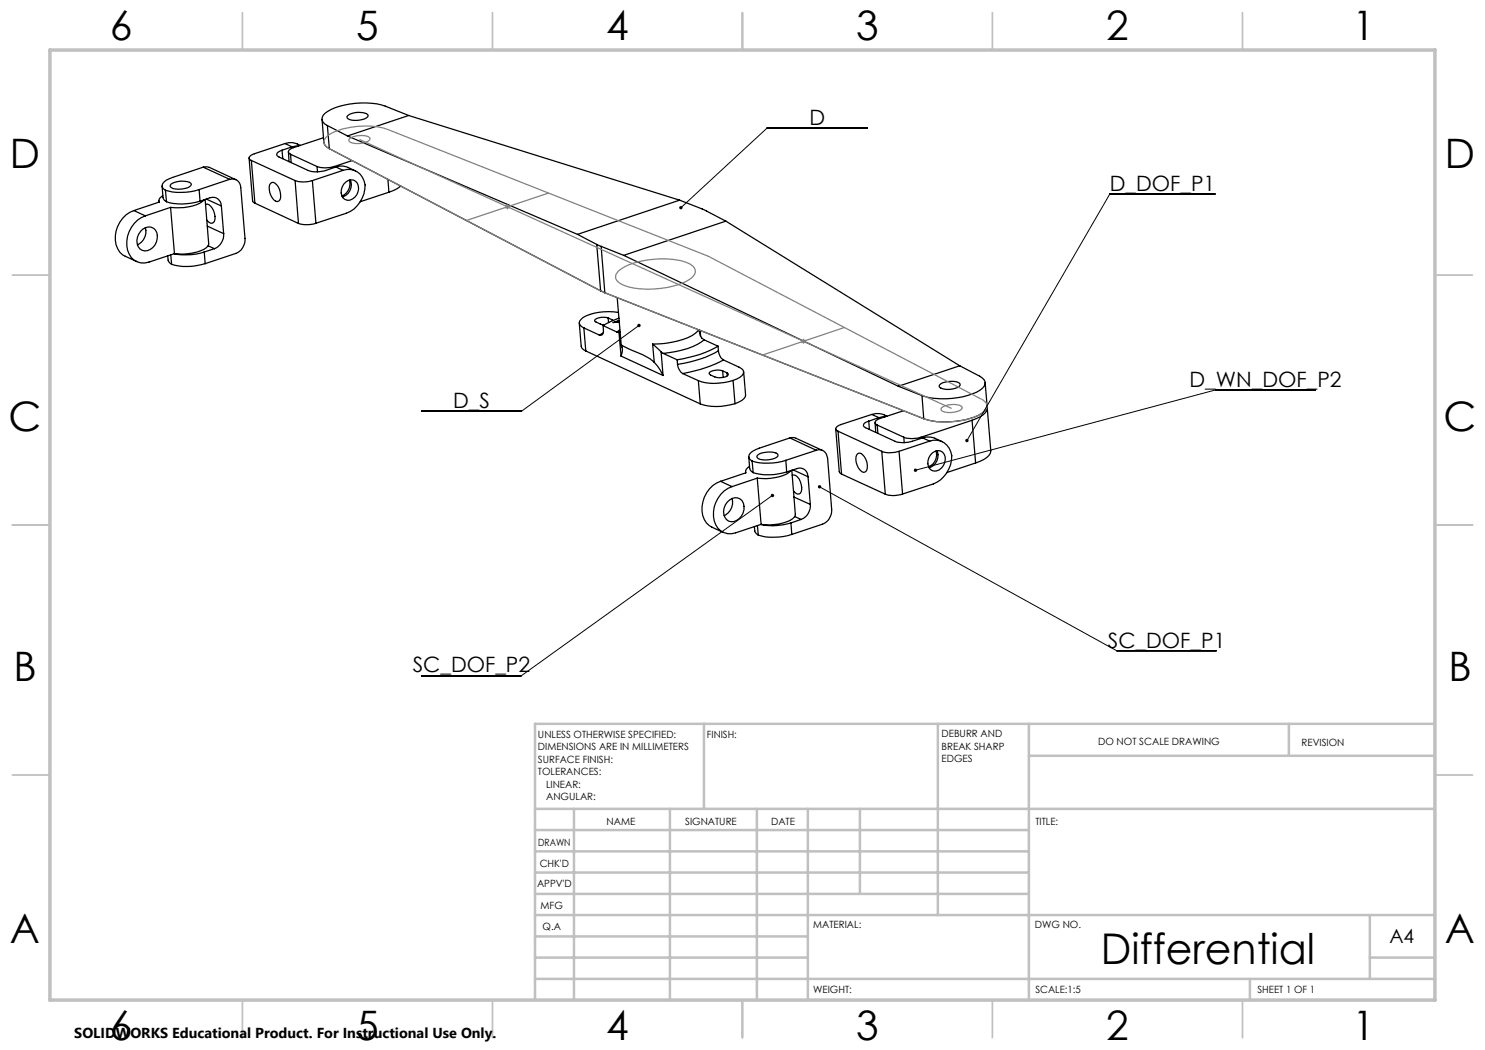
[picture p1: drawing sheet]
<svg xmlns="http://www.w3.org/2000/svg" width="297mm" height="210mm" viewBox="0 0 297 210" stroke-linecap="round" stroke-linejoin="round" font-family="sans-serif">
<g fill="none" stroke="#000" stroke-width=".25">
<path d="M32.4 37.2l.2 2.3 .3 .6 .4 .2M32.6 39.1a1.11 1.11 0 0 0-.8 1.3M33.1 38.1l.2 2.2M34.2 36.8a4.1 4.1 0 0 1 4-.2l.1 .3a2.6 2.6 0 0 1-2.6 .9 1.91 1.91 0 0 1-1.7-.5zM39.8 37.9a11.8 11.8 0 0 1-6.7 .2M39.8 37.9l.2 2.3M40.6 33.4l-6.1 2.1a2.74 2.74 0 0 0-2.1 1.6l.1 .4 .6 .6M40.6 33.4l1.3 .1 5.3 2.4M40.6 33.4l5.3 2.5M40.8 40a6.6 6.6 0 0 1-5 1.5h-1.7M41 39.9l.7 8.8a1.42 1.42 0 0 1-1 1.2l-2.2 .7a10.2 10.2 0 0 1-3.6 .1M41.3 39.8l3 1.4"/>
<path d="M45.9 35.9a1.67 1.67 0 0 1 2.3 1.6l.8 10.2a3 3 0 0 1-1.8 3l-6.2 2M45.9 35.9l-6.1 2M49.8 31.6l.7 8.6 .5 .4M50.3 32.1l8.7 4M50.3 32.1l.7 8.5M54.1 36.7l.3-.2a1.58 1.58 0 0 1 1.5 1.4 2.49 2.49 0 0 1-.1 2.3 .99 .99 0 0 1-1.3-.6 2.86 2.86 0 0 1-.4-2.9zM56.4 30l-.4 .2a.78 .78 0 0 0-.6 .9l6.3 3a5.4 5.4 0 0 0 3.4 0l2.1-.7M56.4 30l.2 1.7M57 28.7l-6.8 2.4a.52 .52 0 0 0-.4 .5 .52 .52 0 0 0 .5 .5M57 28.7a3.5 3.5 0 0 1 3 .4M57 28.7l1.4 .7M57.7 30.4l.1 1.9"/>
<path d="M58.1 30.9l5.3 2.4M58.1 30.9l.1 1.6M58.4 29.4l-2 .6M59 36.1a5.4 5.4 0 0 0 3.5 0M59 36.1l.7 8.6M59.7 29.2l-1.3 .2M62.5 36.1l.7 8.6M63.4 33.3a5.5 5.5 0 0 0 3.5 0M63.4 33.3l.1 1.1M64.4 23.9l.4 4.6a1.67 1.67 0 0 0 1.1 1.2M64.7 27.5l-6.4 2.2a.77 .77 0 0 0-.6 .8l.4 .4M65.5 25.1l.4 4.6"/>
<path d="M65.5 25.1l4 2.1M65.9 29.7l54.2 28.5M66.9 33.3v.2M67.2 33.4a3.1 3.1 0 0 1 2.4 .1l1.5 .7M67.2 33.4l1.4 .7M68.6 34.1a3.3 3.3 0 0 1 4.4 3.8 6 6 0 0 1-3.7 4.7l-6.1 2.1M68.6 34.1l-6.1 2M68.8 36.8a1.57 1.57 0 0 1 1.8-.8 1.57 1.57 0 0 1 1.1 1.7 2.35 2.35 0 0 1-2.2 2.4 1.8 1.8 0 0 1-1.1-2.7zM69.5 27.2l46 19.7M69.6 23.1a4 4 0 0 1 3.9-.2l.1 .2a2.49 2.49 0 0 1-2.5 1 1.47 1.47 0 0 1-1.7-.8zM69.8 36a2.51 2.51 0 0 1-1.4 3.2M70 36a2.43 2.43 0 0 1-1.5 3.4"/>
<path d="M70.4 32.1l-3.5 1.2M77.6 35.9l.2 2.5M77.8 38.4l-5.8 1.9M80.2 37.2a5.9 5.9 0 0 1-2.4 1.2M81.7 23.1l-4.7-1.9a15.6 15.6 0 0 0-11.5 1.1 1.44 1.44 0 0 0-1.1 1.4 1.44 1.44 0 0 0 1.1 1.4M81.7 23.1l-12.2 4.1M81.7 23.1l54.2 16.9M26.8 42.1a5.7 5.7 0 0 0-2.8 8.3l.5 .6 2.8 1.3M26.8 42.1l2.3 1.1M28.1 46.3a1.83 1.83 0 0 1 2.3-.8 1.83 1.83 0 0 1 1 2.3 2.5 2.5 0 0 1-3 2.3 2.41 2.41 0 0 1-.3-3.8zM29.1 43.2a5.7 5.7 0 0 0-2.9 8.3 3.2 3.2 0 0 0 3.6 .9l5.1-1.7M29.1 45.5a2.95 2.95 0 0 1-1.6 3.5"/>
<path d="M31.8 40.2v.2M31.8 40.4l-5 1.7M33.5 51.2a1.53 1.53 0 0 0 .8 1.7M34.1 41.5l-5 1.7M34.1 41.5l.8 9.2M34.1 51l.2 1.9M40 40.2a11.3 11.3 0 0 1-6.7 .1M40 40.2l2.1-.7a1.7 1.7 0 0 1 2.2 1.7M40.9 50.4a12.1 12.1 0 0 1-6.1 .4M40.9 50.4l.1 2.3M41 52.7a11.7 11.7 0 0 1-6.7 .2M41.1 40.9h.1a1.14 1.14 0 0 1 1.2 .7 2.65 2.65 0 0 1 .3 2.9 .95 .95 0 0 1-1.4-.5"/>
<path d="M41.5 45.2l3.2 1.5M41.6 49.2l1.3 .5M42.9 49.7l-2 .7M44.3 41.2l.4 5.5M44.7 46.7a3 3 0 0 1-1.8 3M51 40.6l8.7 4.1M63.2 44.7a5.9 5.9 0 0 1-3.5 0M115.5 46.9l3.8 2M119.3 48.9l.9 .4M119.3 48.9l.8 9.3M120.1 58.2l.9 .4M120.2 49.3l.8 9.3"/>
<path d="M120.2 49.3l4.5 1.8M121 58.6l63.7 25.1M123.4 59.5l.8 9.5 2.3 1.1a13.1 13.1 0 0 1 4.3 2.4M124.7 51.1l55 26.1M135.9 40l4.9 1.9 4.4 2.3M135.9 40l-20.4 6.9M145.2 44.2l-20.5 6.9M145.2 44.2l46.7 29M115.9 64.6l.3 4.6 .1 .4 .9 .6M116.8 65.6l.4 4.6M116.8 65.6l3.1 1.4M117.2 70.2l22.9 10.6"/>
<path d="M120.5 66.6l-.6 .4M120.6 65.1a1.82 1.82 0 0 1-.2 1.9h-.5M120.6 65.1l2.8 1.3M121.6 63.6l-1.3-.1a1.76 1.76 0 0 0-1.4 .6 1.86 1.86 0 0 0 1.5 .8l.5 .1M121.6 63.6l.9 .4M121.6 63.6l.1 .9M122.5 64l.1 .1M122.5 64v.1M122.9 64.4h.1M123.4 66.4l.4 .1M123.7 62.5a11.9 11.9 0 0 0-7.1 1 1.04 1.04 0 0 0-.3 1.8l.5 .3M123.8 63.6l-3.2 1.5"/>
<path d="M123.8 66.5l.4 4.7M123.8 64.3l-.9 .1M123.9 64.4l-1.3 .1 1.2-.4-.9 .3M123.9 64.4h-.9M123.9 64.3l-.9 .1M123.9 66l-.5 .4M124 66.4l-.2 .1M124.2 71.2l8.4 3.9M124.2 69.1a2.22 2.22 0 0 1 0 2.1M130.5 68.8l1.7 1.6M130.5 68.8l.3 3.7M130.8 72.5l.7 .7 1.1 1.9"/>
<path d="M132.2 70.4l.4 4.7M132.2 70.4l.4 .3M132.6 70.7l2.8 1.3M135.4 72l.1 .9M135.5 72.9v.2a2.59 2.59 0 0 0 1 1.6M136.5 74.7l3.2 1.4M139.7 76.1l.4 4.7M139.7 66a6.9 6.9 0 0 1-4.2 2.2 18.7 18.7 0 0 1-5 .6M139.8 66a2.09 2.09 0 0 0 1 2M139.9 66v.5M140.1 66.1v1.2M140.8 68a15.3 15.3 0 0 1-8.2 2.7"/>
<path d="M140.8 68l2.8 1.2M143.6 69.2a22.3 22.3 0 0 1-8.2 2.8M143.6 69.2l.1 1M143.7 70.2a22.3 22.3 0 0 1-8.2 2.7M143.7 70.2a2.47 2.47 0 0 0 1 1.8M144.5 74.2l-1.3-.2a1.64 1.64 0 0 0-1.4 .6 2.79 2.79 0 0 0 3.9 .3l-.3-.3M144.5 74.2l.9 .4M144.5 74.2l.1 1.3M144.7 72l3.1 1.4a1.04 1.04 0 0 1 .9 1 1.04 1.04 0 0 1-.7 1.1l-1.4 .6M144.7 72a27.3 27.3 0 0 1-8.2 2.7M145.4 74.6l.1 .6M146.6 76.1a10.6 10.6 0 0 1-6.9 0"/>
<path d="M146.6 76.1l.4 4.6M148.7 74.4l.4 4.6a1.9 1.9 0 0 1-1.4 1.4l-.7 .3M179.7 77.2l4.7 1.9M184.4 79.1l.3 4.6M187.9 77a4.1 4.1 0 0 1 3.9-.4l.2 .2a.94 .94 0 0 1-1 .9 3.7 3.7 0 0 1-3.1-.2zM191.9 73.2l4 2a1.43 1.43 0 0 1 .9 2 7 7 0 0 1-4.3 2.2 16 16 0 0 1-8.1-.3M191.9 73.2l-12.2 4M197 76.5l.4 4.6a3.1 3.1 0 0 1-2.5 2.3 16.7 16.7 0 0 1-10.2 .3M144.1 96.3a5.7 5.7 0 0 0-2.8 8.3l1.1 .8 2.3 1.1M144.1 96.3l2.3 1M146.4 97.3a5.7 5.7 0 0 0-2.8 8.3 3.2 3.2 0 0 0 3.5 1l5.1-1.7M146.4 99.7a2.99 2.99 0 0 1-1.6 3.4"/>
<path d="M147 80.7a11.3 11.3 0 0 1-6.9 .1M149.1 94.4v.2M149.8 91.4l.1 2.3 .3 .6 .4 .2M149.9 93.3a1.15 1.15 0 0 0-.7 1.3l-5.1 1.7M150.4 92.2l.2 2.3M151.4 95.6l-5 1.7M151.4 95.6l.8 9.3M151.6 91a4.2 4.2 0 0 1 3.9-.2l.1 .2a1.45 1.45 0 0 1-1.3 .9l-.6 .1a2.73 2.73 0 0 1-2.3-.5v-.3zM157.2 92.1a11.8 11.8 0 0 1-6.8 .1M157.2 92.1l.1 2.3M157.3 94.4a11.7 11.7 0 0 1-6.7 .1M157.3 94.4l2.1-.7a1.63 1.63 0 0 1 2.2 1.6"/>
<path d="M158 87.6l-6.1 2a2.95 2.95 0 0 0-2.1 1.7l.2 .6 .4 .3M158 87.6h1.1l5.4 2.5M158 87.6l5.3 2.5M158.2 94.1a4.5 4.5 0 0 1-3.2 1.4 10.1 10.1 0 0 1-3.6 .1M158.4 94l.7 8.9a1.44 1.44 0 0 1-1.1 1.2l-.6 .2a11.3 11.3 0 0 1-5.2 .6M158.4 95.1a1.34 1.34 0 0 1 1.7 1.2 2.55 2.55 0 0 1-.1 2.4 .89 .89 0 0 1-1.3-.5M158.6 94l3 1.3M158.8 99.4l3.3 1.5M161.6 95.3l.5 5.6M163.3 90.1a1.67 1.67 0 0 1 2.2 1.6l.8 10.2a2.92 2.92 0 0 1-1.8 2.9l-6.1 2.1M163.3 90.1l-6.1 2M167.1 85.8l.8 8.5 .4 .5"/>
<path d="M167.6 86.2l8.8 4.1M167.6 86.2l.7 8.6M168.3 94.8l8.8 4M171.6 90.7a.99 .99 0 0 1 1.3 .6 2.86 2.86 0 0 1 .3 3l-.2 .1a1.53 1.53 0 0 1-1.6-1.4 2.25 2.25 0 0 1 .2-2.3zM173.7 84.2l-.3 .2a.6 .6 0 0 0-.7 .5 .6 .6 0 0 0 .4 .6l5.9 2.8a5.4 5.4 0 0 0 3.5 0l2-.7M173.7 84.2l.2 1.7M174.3 82.9l-6.8 2.3a.52 .52 0 0 0-.4 .6 .52 .52 0 0 0 .5 .4M174.3 82.9a3.5 3.5 0 0 1 3.1 .3M174.3 82.9l1.5 .6M175 84.6l.2 1.9M175.4 85l5.4 2.4M175.4 85l.2 1.7"/>
<path d="M175.8 83.5l-2.1 .7M176.4 90.3a5.4 5.4 0 0 0 3.4 0M176.4 90.3l.7 8.5M177 83.4l-1.2 .1M179.8 90.3l.7 8.5M180.5 98.8a5.1 5.1 0 0 1-3.4 0M180.7 82.2l-5 1.6a.77 .77 0 0 0-.7 .9l.4 .3M180.8 87.4a5.4 5.4 0 0 0 3.4 0M180.8 87.4v1.1M184.2 87.4l.1 .3M184.5 87.6a4.3 4.3 0 0 1 3.9 .7M184.5 87.6l1.4 .6"/>
<path d="M185.9 88.2a3.4 3.4 0 0 1 3.7 1 3.4 3.4 0 0 1 .5 3.7 6 6 0 0 1-3.4 3.9l-6.2 2M185.9 88.2l-6.1 2.1M186.5 90.5a1.57 1.57 0 0 1 2.1 0 1.57 1.57 0 0 1 .3 2 1.88 1.88 0 0 1-3 1.3 2.42 2.42 0 0 1 .6-3.3zM187.2 90.2a2.53 2.53 0 0 1-1.5 3.1M187.4 90.2a2.45 2.45 0 0 1-1.6 3.3M194.4 84.1l-10.2 3.3M194.4 84.1l.7 8.5M195.1 92.6l-5.7 1.9M197.4 81.3a1.84 1.84 0 0 1-1.4 2.1l-1.6 .7M197.4 81.6l.8 8.5a1.93 1.93 0 0 1-1.5 1.8l-1.6 .7M145.5 100.4a1.84 1.84 0 0 1 2.3-.7 1.84 1.84 0 0 1 1 2.2 2.6 2.6 0 0 1-3.1 2.3 2.45 2.45 0 0 1-.2-3.8zM150.9 105.3a1.47 1.47 0 0 0 .8 1.7"/>
<path d="M151.5 105.1l.2 1.9M158.2 104.6l-1.7 .4-1.8 .2-2.5-.3M158.2 104.6l.2 2.3M158.4 106.9a11.7 11.7 0 0 1-6.7 .1M159 103.3l1.2 .6M160.2 103.9l-2 .7M162.1 100.9a2.93 2.93 0 0 1-1.9 3"/>
</g>
<path d="M101 41.4h1M101.1 41l.7 .7M101.5 40.8v1.1M101.8 41l-.7 .7M160.2 68.3h1M160.3 67.9l.7 .7M160.7 67.8v.9M161 67.9l-.7 .7" fill="none" stroke="#808080" stroke-width=".2"/>
<path d="M65.2 27.5a12.1 12.1 0 0 1 7.8-2.3l2.4 .2 2 .5 64.3 25.4 54.6 28.6a1.41 1.41 0 0 1 1.1 1.2 1.41 1.41 0 0 1-.9 1.4 15.3 15.3 0 0 1-10.1 1.7l-1.4-.4-64.4-25.4-54.7-28.7a1.33 1.33 0 0 1-.7-2.2zM69.9 27.8a4.2 4.2 0 0 1 4-.3v.1a.77 .77 0 0 1-.8 .9 3.5 3.5 0 0 1-3.3-.3zM71.9 27.9l118.4 53.8M109.7 38.6l-16.4 5.5M123.7 54.2a14.5 14.5 0 0 1 8.8-2.4 9.5 9.5 0 0 1 6.1 1.5 1.46 1.46 0 0 1-.4 2.4 15.6 15.6 0 0 1-9.1 2.1 8.1 8.1 0 0 1-5.7-1.7 1.39 1.39 0 0 1 .3-1.9zM168.9 65.5l-16.4 5.5M188.3 81.6a4.2 4.2 0 0 1 4-.3l.1 .1a.77 .77 0 0 1-.9 .9 3.5 3.5 0 0 1-3.3-.3z" fill="none" stroke="#808080" stroke-width=".25"/>
<g fill="none" stroke="#c0c0c0" stroke-width=".35">
<path d="M48.5 2.5v7.5M98.5 2.5v7.5M148.5 2.5v7.5M198.5 2.5v7.5M248.5 2.5v7.5M2.5 55h7.5M287 55h7.5M2.5 105h7.5M287 105h7.5M2.5 155h7.5M287 155h7.5M48.5 200v7.5"/>
<path d="M98.5 200v7.5M148.5 200v7.5M198.5 200v7.5M248.5 200v7.5"/>
</g>
<g fill="none" stroke="#c0c0c0" stroke-width=".5">
<path d="M140.8 144.8v17M187.6 144.8v38.2M205.8 144.8v55.2M205.8 151.2h81.2M257.8 144.8v6.4M287 144.8h-180v55.2M107 161.8h180M107 178.8h98.8M107 174.5h98.8M107 170.3h98.8M107 166h98.8M114.8 161.8v38.2"/>
<path d="M134 161.8v38.2M151.4 161.8v38.2M161.6 161.8v38.2M172 161.8v17M107 195.8h180M107 191.5h54.6M107 187.3h54.6M107 183h180M250 195.8v4.2M274 191.5h13M274 183v12.8"/>
</g>
<path d="M10 10h277v190h-277z" fill="none" stroke="#c0c0c0" stroke-width=".7"/>
<path d="M173.4 25.6h-20l-17.2 15.9M243 38.8h-21l-28.6 49.3M127.8 65.1l-23.5 17.2h-20M263.1 78h-20l-60 16M154.5 99.1l-50.2 36h-20M163.9 97.4l59.4 32.7h20" fill="none" stroke="#000" stroke-width=".2"/>
<path d="M154.3 98.8a.35 .35 0 0 0-.1 .5 .35 .35 0 0 0 .5 .1 .35 .35 0 0 0 .1-.5l-.3 .2 .3-.2zM163.7 97.1l.2 .3-.3-.2a.33 .33 0 0 0 .2 .5 .33 .33 0 0 0 .4-.4 .33 .33 0 0 0-.5-.2zM182.9 93.8l-.1 .3 .3-.1-.3 .1a.34 .34 0 0 0 .4 .3 .34 .34 0 0 0 .2-.5 .34 .34 0 0 0-.5-.1zM193.2 87.8a.33 .33 0 0 0 0 .6l.2-.3-.2 .3a.34 .34 0 0 0 .5-.3 .34 .34 0 0 0-.5-.3zM135.9 41.3l-.1 .2 .1 .3 .3-.3-.3 .3a.35 .35 0 0 0 .5 0 .35 .35 0 0 0 0-.5 .35 .35 0 0 0-.5 0zM127.6 64.8a.32 .32 0 0 0-.1 .4 .32 .32 0 0 0 .5 .2 .32 .32 0 0 0 .1-.5l-.3 .2 .2-.3z" fill="#000"/>
<text font-size="8.5" x="220.2" y="192.7">Differential</text>
<g font-size="8.1">
<text x="22" y="8">6</text>
<text x="71.2" y="8">5</text>
<text x="121.2" y="8">4</text>
<text x="171.2" y="8">3</text>
<text x="221.2" y="8">2</text>
<text x="270.5" y="8">1</text>
<text x="2" y="33.6">D</text>
<text x="289" y="33.6">D</text>
<text x="1.7" y="86.1">C</text>
<text x="288.7" y="86.1">C</text>
<text x="2.7" y="136.1">B</text>
<text x="289.7" y="136.1">B</text>
<text x="2" y="188.6">A</text>
<text x="289" y="188.6">A</text>
<text x="22" y="208">6</text>
<text x="71.2" y="208">5</text>
<text x="121.2" y="208">4</text>
<text x="171.2" y="208">3</text>
<text x="221.2" y="208">2</text>
<text x="270.5" y="208">1</text>
</g>
<g font-size="4.2">
<text x="161.9" y="25">D</text>
<text x="221.9" y="38.1">D_DOF_P1</text>
<text x="237.9" y="77.4">D_WN_DOF_P2</text>
<text x="90.6" y="81.6">D_S</text>
<text x="221.6" y="129.5">SC_DOF_P1</text>
<text x="82.5" y="134.5">SC_DOF_P2</text>
</g>
<text font-size="3.9" x="277.9" y="188.5">A4</text>
<text font-size="2.9" x="14.9" y="207.6">SOLIDWORKS Educational Product. For Instructional Use Only.</text>
<g font-size="2">
<text x="107.6" y="147.6">UNLESS OTHERWISE SPECIFIED:</text>
<text x="141.4" y="147.6">FINISH:</text>
<text x="188.3" y="147.5">DEBURR AND</text>
<text x="188.3" y="150">BREAK SHARP</text>
<text x="219.6" y="149">DO NOT SCALE DRAWING</text>
<text x="260.3" y="149.2">REVISION</text>
<text x="107.6" y="150.1">DIMENSIONS ARE IN MILLIMETERS</text>
<text x="107.6" y="152.6">SURFACE FINISH:</text>
<text x="107.6" y="155.1">TOLERANCES:</text>
<text x="188.3" y="152.5">EDGES</text>
<text x="109.2" y="157.6">LINEAR:</text>
<text x="109.2" y="160.1">ANGULAR:</text>
<text x="121.3" y="165">NAME</text>
<text x="137" y="164.9">SIGNATURE</text>
<text x="154.2" y="164.9">DATE</text>
<text x="207.1" y="164.9">TITLE:</text>
<text x="107.6" y="169.1">DRAWN</text>
<text x="107.9" y="173.3">CHK'D</text>
<text x="107.4" y="177.4">APPV'D</text>
<text x="108.1" y="181.8">MFG</text>
<text x="108.5" y="186">Q.A</text>
<text x="162.6" y="185.5">MATERIAL:</text>
<text x="207" y="185.5">DWG NO.</text>
<text x="162.6" y="198.5">WEIGHT:</text>
<text x="207.1" y="198.6">SCALE:1:5</text>
<text x="251.5" y="198.6">SHEET 1 OF 1</text>
</g>
</svg>
